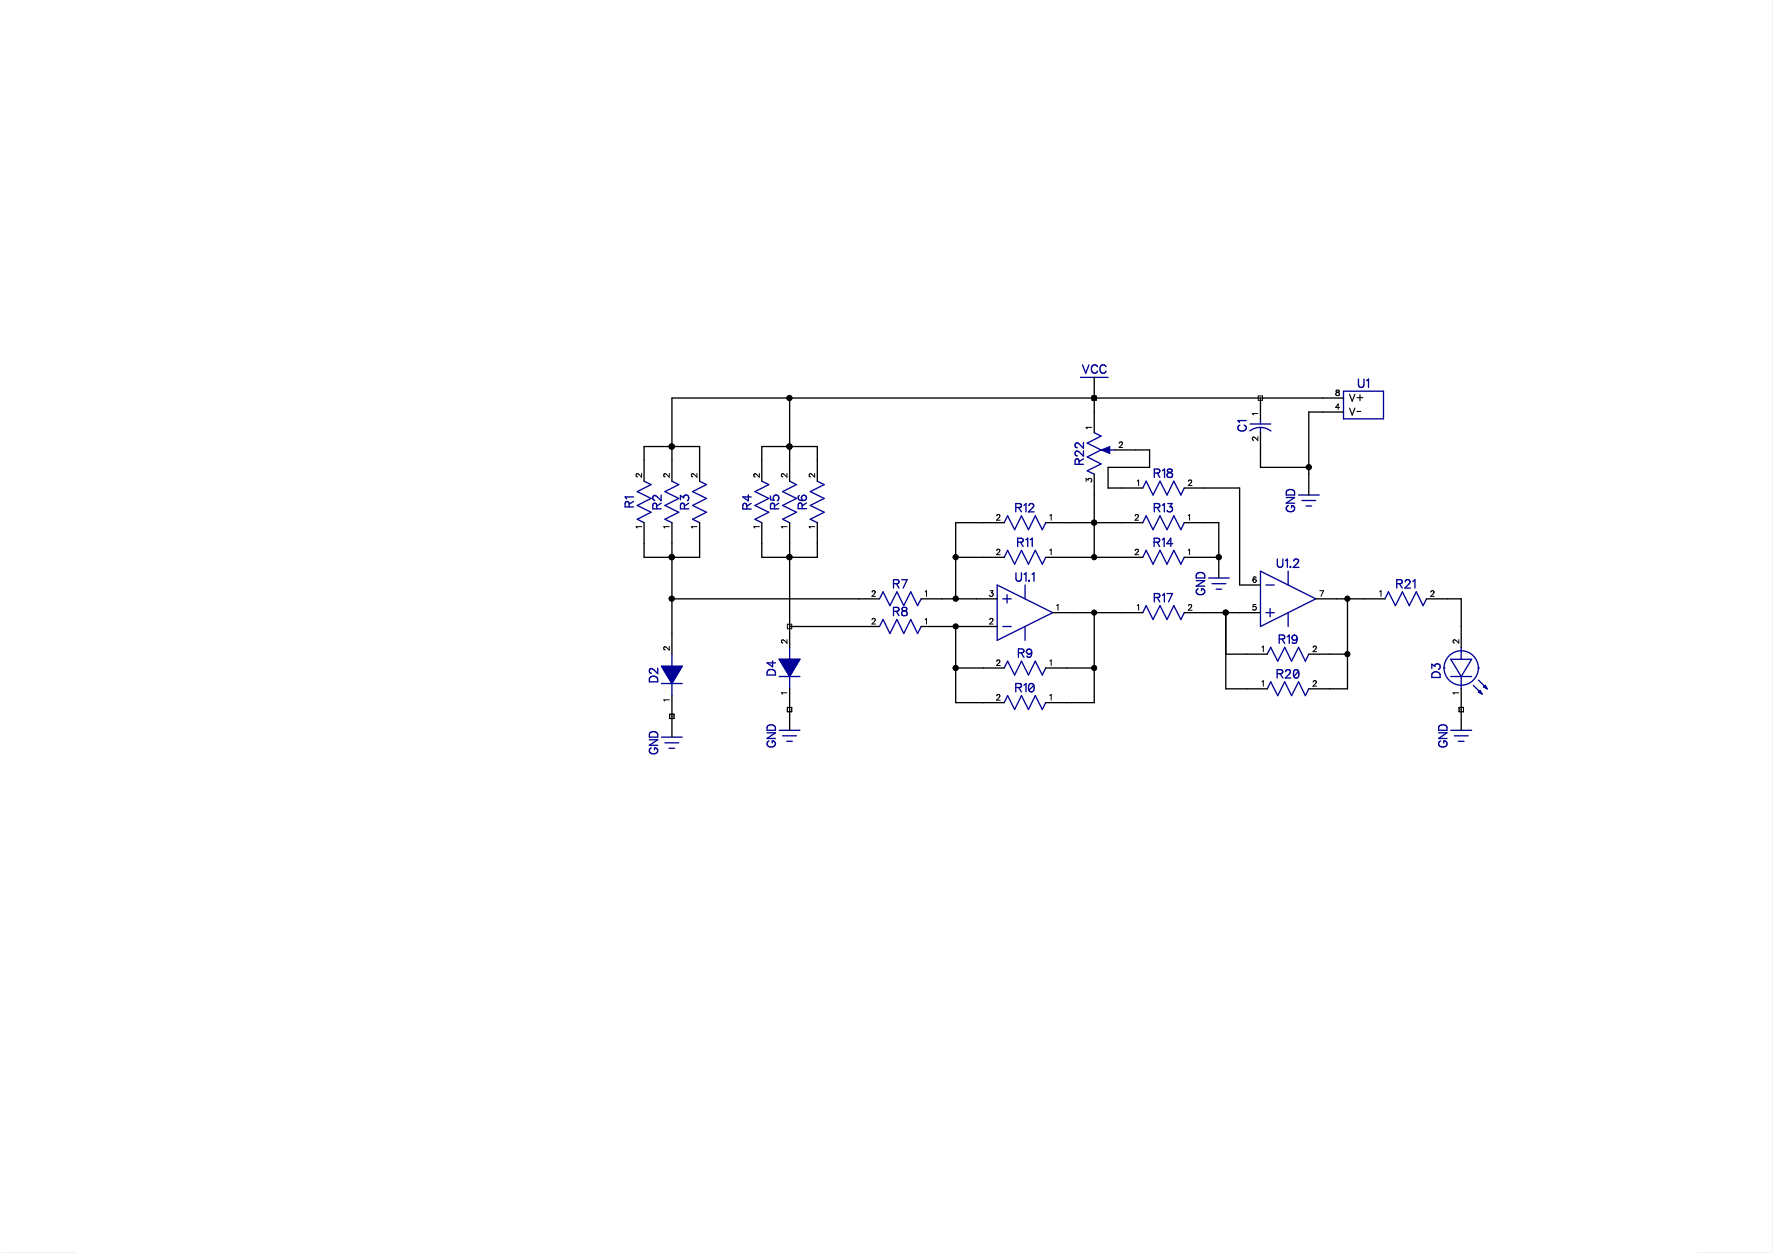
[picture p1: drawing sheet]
<svg xmlns="http://www.w3.org/2000/svg" width="297mm" height="210mm" viewBox="0 0 297 210" stroke-linecap="round" stroke-linejoin="round" font-family="sans-serif">
<g fill="#000" stroke="#000" stroke-width=".17">
<path d="M0 0h297v209.9h-297z"/>
<circle cx="112.5" cy="74.8" r=".44"/>
<circle cx="132.3" cy="66.7" r=".44"/>
<circle cx="132.3" cy="74.8" r=".44"/>
<circle cx="183.3" cy="66.7" r=".44"/>
<circle cx="219.3" cy="78.3" r=".44"/>
<circle cx="112.5" cy="93.3" r=".44"/>
<circle cx="132.3" cy="93.3" r=".44"/>
<circle cx="160.1" cy="93.3" r=".44"/>
<circle cx="183.3" cy="87.5" r=".43"/>
<circle cx="183.3" cy="93.3" r=".44"/>
<circle cx="204.2" cy="93.3" r=".44"/>
<circle cx="112.5" cy="100.3" r=".44"/>
<circle cx="160.1" cy="104.9" r=".44"/>
<circle cx="160.1" cy="111.9" r=".44"/>
<circle cx="160.1" cy="100.3" r=".44"/>
<circle cx="183.3" cy="102.6" r=".43"/>
<circle cx="183.3" cy="111.9" r=".44"/>
<circle cx="205.3" cy="102.6" r=".43"/>
<circle cx="225.7" cy="109.6" r=".44"/>
<circle cx="225.7" cy="100.3" r=".44"/>
</g>
<g fill="#fff" stroke="#fff" stroke-width=".17">
<path d="M0 0h297v209.9h-297z"/>
<path d="M12.9 0h271.2v209.9h-271.2z"/>
</g>
<g fill="none" stroke="#000" stroke-width=".22">
<path d="M132.3 66.7h.1M132.3 66.7v13.9M183.3 63.2v9.3M183.3 79.4v14M186.8 75.4h5.8v2.9h-7v3.5h5.9M211.2 72.5v5.8h8.1M211.2 66.7v3.5M225.1 66.7h-112.5v13.9M225.1 69h-5.8v13.9M107.9 80.6v-5.8h9.3v5.8M107.9 87.6v5.8h9.3v-5.8M112.6 87.6v22"/>
<path d="M127.6 80.6v-5.8h9.3v5.8M127.6 87.6v5.8h9.3v-5.8M132.3 87.6v20.8M160.1 93.4h8.1M168.2 87.6h-8.1v12.7M175.2 93.4h16.3M175.2 87.6h16.3M198.4 93.4h5.8M198.4 87.6h5.8v9.2M198.4 81.8h9.3v16.2h3.5M112.6 100.3h.1M112.6 116.5v7"/>
<path d="M112.6 100.3h34.7M132.3 115.4v6.9M132.3 105h15M154.3 100.3h12.8M154.3 105h12.8M160.1 100.3h.1M160.1 105v12.7h8.1M160.1 111.9h8.1M175.2 111.9h8.1M176.4 102.6h15.1M183.3 102.6v15.1h-8.1M198.4 102.6h12.8"/>
<path d="M205.4 109.6h6.9M205.4 102.6v12.8h6.9M219.3 109.6h6.4M220.4 100.3h11.6M225.7 100.3v15.1h-6.4M239 100.3h5.8v8.1M244.8 115.4v6.9"/>
</g>
<g fill="none" stroke="#000096" stroke-width=".22">
<path d="M180.8 77.8l-.1-.8-.2-.1h-.3l-.1 .3v.6h1.4M181 63.2h4.6M181.4 61.1l.5 1.4 .5-1.4M181.5 74.1v1l-.8-.8-.3-.1-.2 .1-.1 .4 .4 .3M181.5 75.5v.9l-.7-.6-.4-.2-.2 .1-.1 .4 .4 .3M181.5 76.9l-.7 .4M183.3 72.5l1.2 .6-2.4 1.1 2.4 1.2M183.9 61.4a.58 .58 0 0 0-.8-.2 .58 .58 0 0 0-.3 .8 .52 .52 0 0 0 .5 .5 .52 .52 0 0 0 .6-.3M184.5 75.4l-2.4 1.1 2.4 1.2-2.4 1.2 1.2 .5M184.5 75.4h2.3M185.3 61.4a.58 .58 0 0 0-.8-.2 .58 .58 0 0 0-.2 .8 .52 .52 0 0 0 .4 .5 .52 .52 0 0 0 .6-.3M193.4 79.2h.8l.1-.2-.1-.3-.2-.1h-.6v1.4"/>
<path d="M193.9 79.2l.4 .8M194.8 78.8l.3-.2v1.4M195.6 78.6a.27 .27 0 0 0 .2 .5l.4 .1a.39 .39 0 0 1 .2 .5 .39 .39 0 0 1-.3 .3h-.2a.4 .4 0 0 1-.4-.5 .4 .4 0 0 1 .4-.3l.3-.1a.27 .27 0 0 0 .1-.5zM207.7 71.2a.48 .48 0 0 0-.2 .7 .75 .75 0 0 0 .8 .3 .75 .75 0 0 0 .5-.7l-.4-.3M208.8 70.5h-1.4l.2 .3M209.4 72.2a2.9 2.9 0 0 1 3.5 0M209.4 71h3.5M211.2 70.2v.8M211.2 71.6v.9M225.1 65.5h6.7v4.7h-6.7zM227.6 63.5v1a.46 .46 0 0 0 .5 .4 .46 .46 0 0 0 .4-.4v-1M229 63.8l.3-.3v1.4"/>
<path d="M105.4 84.9l-.1-.8-.2-.1-.2 .1-.2 .2v.6h1.4M106.1 84l-.7 .5M106.1 83.2h-1.4l.3 .4M107.9 80.6l1.2 .6-2.3 1.2 2.3 1.1-2.3 1.2 2.3 1.1-2.3 1.2 1.1 .6M110 85.2v-.8l-.3-.1-.2 .1-.1 .2v.6h1.4M110.8 82.9v1l-.7-.7-.5-.2-.2 .3v.2l.3 .3M110.8 84.3l-.8 .5M112.6 80.6l1.1 .6-2.3 1.2 2.3 1.1-2.3 1.2 2.3 1.1-2.3 1.2 1.2 .6M114 83.7v-.7l.5 .4a.47 .47 0 0 1 .7-.4 .47 .47 0 0 1 .1 .7l-.2 .2M114.7 85.2l-.1-.8-.2-.1-.3 .1-.1 .2v.6h1.4M115.4 84.3l-.7 .5M117.2 80.6l1.2 .6-2.4 1.2 2.4 1.1-2.4 1.2 2.4 1.1-2.4 1.2 1.2 .6"/>
<path d="M125.1 85.3v-.8l-.3-.2-.2 .1-.2 .3v.6h1.4M125.4 82.9v1l-1-.7h1.4M125.8 84.3l-.7 .5M127.6 80.6l1.2 .6-2.3 1.2 2.3 1.1-2.3 1.2 2.3 1.1-2.3 1.2 1.1 .6M129.1 83.1v.6l.6 .1a.5 .5 0 0 1 0-.7 .5 .5 0 0 1 .7 0 .5 .5 0 0 1-.2 .8M129.8 85.2l-.1-.8-.2-.1-.3 .1-.1 .2v.6h1.4M130.5 84.3l-.7 .5M132.3 80.6l1.1 .6-2.3 1.2 2.3 1.1-2.3 1.2 2.3 1.1-2.3 1.2 1.2 .6M133.9 83a.43 .43 0 0 0 .1 .8h.6M134.4 85.2l-.1-.8-.2-.1h-.3l-.1 .3v.6h1.4M135.1 84.3l-.7 .4M136.9 80.6l1.2 .6-2.3 1.2 2.3 1.1-2.3 1.2 2.3 1.1-2.3 1.2 1.1 .6"/>
<path d="M149.7 97.8l.8-.1 .1-.2v-.3l-.3-.1h-.6v1.4M150.2 97.8l.4 .7M151.1 97.1h.9l-.7 1.4M167.1 98l9.3 4.6-9.3 4.7zM168.2 93.4l.6-1.2 1.2 2.3 1.1-2.3 1.2 2.3 1.1-2.3 1.2 2.3 .6-1.1M168.2 87.6l.6-1.2 1.2 2.3 1.1-2.3 1.2 2.3 1.1-2.3 1.2 2.3 .6-1.1M168.7 99.6v1.4M170.2 85h.8l.1-.4-.1-.2h-.8v1.3M170.2 96v1a.46 .46 0 0 0 .5 .4 .46 .46 0 0 0 .4-.4v-1M170.5 90.8h.8l.1-.2v-.3l-.3-.1h-.6v1.4M170.7 85l.4 .7M171 90.8l.4 .8"/>
<path d="M171.5 84.6l.4-.2v1.3M171.6 96.2l.3-.2v1.4M171.7 98v2.3M171.9 90.4l.3-.2v1.4M172.4 84.7l.1-.3a.43 .43 0 0 1 .7 .2l-.1 .3-.8 .8h1M172.4 97.2v.2zM172.6 90.4l.3-.2v1.4M172.9 96.2l.3-.2v1.4M191.5 87.6l.5-1.2 1.2 2.3 1.1-2.3 1.2 2.3 1.2-2.3 1.1 2.3 .6-1.1M191.5 93.4l.5-1.2 1.2 2.3 1.1-2.3 1.2 2.3 1.2-2.3 1.1 2.3 .6-1.1M191.5 81.8l.5-1.2 1.2 2.3 1.1-2.3 1.2 2.3 1.2-2.3 1.1 2.3 .6-1.1M193.4 90.8h.8l.1-.2-.1-.3-.2-.1h-.6v1.4"/>
<path d="M193.4 85h.8l.1-.4-.3-.2h-.6v1.3M193.8 90.8l.5 .8M193.9 85l.4 .7M194.7 90.4l.3-.2v1.4M194.8 84.6l.3-.2v1.3M194.8 99.7l.3-.3v1.4M195.5 99.4h.9l-.6 1.4M195.6 84.4h.8l-.4 .5a.46 .46 0 0 1 .3 .7 .46 .46 0 0 1-.8-.1M196.5 91.1h-1l.7-.9v1.4M200.4 97.3h1.4l-1.4 .9h1.4M200.5 96.2a.77 .77 0 0 1 .9-.2 .77 .77 0 0 1 .4 .8h-1.4zM200.8 98.6a.48 .48 0 0 0-.3 .8 .75 .75 0 0 0 .8 .2 .75 .75 0 0 0 .5-.6l-.3-.4h-.2v.4"/>
<path d="M202.5 96.8h3.4M203 97.8h2.4M203.7 98.7h1M211.2 95.7l9.2 4.6-9.2 4.7zM212.1 98h1.4M214 93.7v.9a.46 .46 0 0 0 .5 .5 .46 .46 0 0 0 .4-.5v-.9M215.4 93.9l.3-.2v1.3M215.5 83.3h1.4l-1.4 1h1.4M215.6 82.3a.79 .79 0 0 1 1.3 .2v.4h-1.4zM215.8 95.7v2.3M215.8 84.7a.52 .52 0 0 0-.3 .6 .52 .52 0 0 0 .5 .4 .63 .63 0 0 0 .9-.6 .44 .44 0 0 0-.5-.4v.4M216.2 94.9v.1z"/>
<path d="M216.8 94l.1-.3h.4l.2 .1 .1 .2-.9 1h.9M217.6 82.9h3.4M218.1 83.8h2.3M218.8 84.8h.9M234 97.8l.8-.1 .1-.2v-.3l-.3-.1h-.6v1.4M234.4 97.8l.5 .7M235.4 97.5l.3-.4 .4 .1 .1 .2-.2 .4-.6 .7h.9M236.7 97.4l.4-.3v1.4M109 113.4a.76 .76 0 0 1 1.2 .3v.5h-1.4v-.5zM110.2 111.9v1l-.7-.7-.5-.2-.1 .1-.1 .4 .3 .3M110.8 114.5h3.5M110.8 111.6h3.5l-1.7 2.9z"/>
<path d="M112.6 109.6v2M112.6 114.5v2M128.7 112.3a.76 .76 0 0 1 .9-.1 .76 .76 0 0 1 .3 .9h-1.4v-.5zM129.4 110.7v1l-.9-.7h1.4M130.5 113.3h3.5M130.5 110.4h3.5l-1.7 2.9zM132.3 108.4v2M132.3 113.3v2.1M147.3 100.3l.6-1.2 1.2 2.4 1.2-2.4 1.1 2.4 1.2-2.4 1.1 2.4 .6-1.2M147.3 105l.6-1.2 1.2 2.3 1.2-2.3 1.1 2.3 1.2-2.3 1.1 2.3 .6-1.1M149.7 102.4l.8-.1 .1-.1v-.3l-.3-.2h-.6v1.4M150.2 102.4l.4 .7"/>
<path d="M151.2 101.8l-.1 .3 .2 .2a.56 .56 0 0 1 .7 .6l-.1 .2h-.5a.4 .4 0 0 1-.4-.4 .4 .4 0 0 1 .4-.4l.5-.1v-.2a.5 .5 0 0 0-.7-.2zM168 100.3h1.4M168 105h1.4M168.2 111.9l.6-1.1 1.2 2.3 1.1-2.3 1.2 2.3 1.1-2.3 1.2 2.3 .6-1.2M168.2 117.7l.6-1.2 1.2 2.4 1.1-2.4 1.2 2.4 1.1-2.4 1.2 2.4 .6-1.2M170.2 115.2l.8-.1 .1-.2v-.3l-.3-.1h-.6v1.4M170.6 109.4l.8-.1 .1-.3-.3-.3h-.6v1.4M170.7 115.2l.4 .7M171.1 109.4l.4 .7M171.5 114.8l.4-.3v1.4M171.7 105v2.3M172.8 109.2a.68 .68 0 0 1-.5 .9l-.3-.2"/>
<path d="M173.2 114.8l-.2-.2-.3-.1a.77 .77 0 0 0-.3 1.1M173.2 114.8a.69 .69 0 0 1-.5 1.1l-.3-.3M173.2 114.8l-.8 .8M191.5 102.6l.5-1.1 1.2 2.3 1.1-2.3 1.2 2.3 1.2-2.3 1.1 2.3 .6-1.2M193.4 100.1l.8-.1 .1-.2-.1-.2-.2-.2h-.6v1.4M193.9 100.1l.4 .7M212.1 102.6h1.4M212.3 109.6l.6-1.2 1.2 2.4 1.1-2.4 1.2 2.4 1.2-2.4 1.1 2.4 .6-1.2M212.3 115.4l.6-1.2 1.2 2.3 1.1-2.3 1.2 2.3 1.2-2.3 1.1 2.3 .6-1.1M212.8 101.9v1.4M214 112.9l.8-.1a.3 .3 0 0 0 .1-.3 .3 .3 0 0 0-.1-.2l-.8-.1v1.4M214.3 107h.8l.1-.2-.1-.4h-.8v1.4"/>
<path d="M214.4 112.9l.5 .7M214.8 107l.4 .8M215.4 112.5l.1-.2 .2-.1 .4 .1 .1 .1-.2 .5-.7 .7h1M215.7 106.7l.3-.3v1.4M215.8 102.6v2.4M217.3 106.9a.64 .64 0 0 1-.5 .9l-.3-.2M217.6 112.4a.43 .43 0 0 0-.4-.2 .43 .43 0 0 0-.4 .2v.9M217.6 112.4a.94 .94 0 0 1-.4 1.2l-.3-.1-.1-.2M217.6 112.4l-.8 .9M232 100.3l.6-1.2 1.2 2.4 1.2-2.4 1.1 2.4 1.2-2.4 1.1 2.4 .6-1.2M239.9 112v-.7l.5 .3a.46 .46 0 0 1 .7-.3 .46 .46 0 0 1-.1 .8M239.9 112.8a.77 .77 0 0 1 1.4 .2v.5h-1.4z"/>
<path d="M241.9 111.9h.1M243.1 113.3h3.4M243.1 110.4h3.4l-1.7 2.9zM244.8 108.4v2M244.8 113.3v2.1M246.8 114.8l1.5 1.5M247.7 111.9h.1M247.7 113.9l1.5 1.5M247.7 116l.3-.3 .3 .6zM248.5 115.1l.4-.3 .3 .6zM108.8 123.9h1.4l-1.4 1h1.4M109 122.7a.76 .76 0 0 1 .9 0 .76 .76 0 0 1 .3 .8h-1.4v-.5z"/>
<path d="M109.1 125.3a.48 .48 0 0 0-.2 .7 .75 .75 0 0 0 .8 .3 .75 .75 0 0 0 .5-.7l-.4-.3h-.1v.3M110.8 123.5h3.5M111.4 124.4h2.3M112.1 125.4h.9M128.5 122.8h1.4l-1.4 .9h1.4M128.7 121.5l.3-.1 .7 .1 .2 .4v.4h-1.4v-.4zM128.8 124.1a.52 .52 0 0 0-.3 .6 .52 .52 0 0 0 .5 .4 .66 .66 0 0 0 .9-.6l-.3-.4h-.2v.4M130.5 122.3h3.5M131.1 123.3h2.3M131.8 124.2h.9M241 122.8h1.4l-1.4 .9h1.4M241.2 121.5l.4-.1 .6 .1 .2 .4v.4h-1.4v-.4z"/>
<path d="M241.4 124.1a.52 .52 0 0 0-.4 .6 .52 .52 0 0 0 .6 .4 .57 .57 0 0 0 .7-.2 .57 .57 0 0 0-.2-.8h-.2v.4M243.1 122.3h3.4M243.7 123.3h2.3M244.3 124.2h1"/>
<circle cx="134.7" cy="83.4" r=".43"/>
<circle cx="172.4" cy="109.2" r=".43"/>
<circle cx="216.9" cy="106.8" r=".43"/>
<circle cx="244.8" cy="111.9" r="2.88"/>
</g>
<g fill="#000096" stroke="#000096" stroke-width=".17">
<path d="M110.8 111.6h3.5l-1.7 2.9z"/>
<path d="M130.5 110.4h3.5l-1.7 2.9z"/>
<path d="M184.5 75.4l1.4-.6v1.2z"/>
</g>
<g fill="none" stroke="#000" stroke-width=".17">
<path d="M107.5 79.3v.6l-.8-.6-.1 .4 .2 .2M112.1 79.3v.6l-.7-.6-.2 .4 .2 .2M116.8 79.3v.6l-.8-.6-.1 .1-.1 .3 .3 .2M127.2 79.3v.6l-.8-.6-.1 .4 .2 .2M131.1 79.9h.1M131.8 79.3v.6l-.6-.6-.3 .2 .1 .3 .1 .1M136.5 79.3v.6l-.7-.6-.2 .2v.3l.2 .1M182.9 71.6h-.9l.1 .2M182.9 66.3h.8v.8h-.8zM187.5 74.3a.27 .27 0 0 1 .3-.3 .27 .27 0 0 1 .3 .3l-.6 .7h.6M210.7 73.2v.6l-.7-.6-.2 .1v.3l.2 .2M210.7 69.3h-.9l.2 .2"/>
<path d="M210.8 66.3h.7v.8h-.7zM223.9 65.4v.3a.34 .34 0 0 1 .4 .1 .34 .34 0 0 1-.1 .5l-.3-.1a.38 .38 0 0 1 0-.4 .38 .38 0 0 1 .4-.1v-.3zM224.4 68.3h-.7l.5-.6v.9M107.5 88.2h-.9l.1 .2M112.1 88.2h-.9l.2 .2M116.8 88.2h-1l.2 .2M127.2 88.2h-.9l.1 .2M131.8 88.2h-.9l.2 .2M136.5 88.2h-.9l.2 .2M146.1 99.2a.27 .27 0 0 1 .3-.3 .27 .27 0 0 1 .2 .3l-.5 .7h.6M155 99.1l.2-.1v.9M165.9 99h.5l-.3 .3a.31 .31 0 0 1 .2 .5 .31 .31 0 0 1-.5-.1"/>
<path d="M167 86.4l.2-.2h.2l.1 .3-.6 .6h.7M167 92.2l.2-.2h.2l.1 .2-.6 .7h.7M175.9 86.4l.2-.2v.9M175.9 92.2l.2-.2v.9M182 80.6v-.4l.3 .2a.31 .31 0 0 1 .4-.3 .31 .31 0 0 1 .2 .4l-.2 .2M190.2 92.2a.27 .27 0 0 1 .3-.2 .27 .27 0 0 1 .2 .3l-.5 .6h.6M190.2 86.4a.28 .28 0 0 1 .4-.2 .28 .28 0 0 1 0 .5l-.4 .4h.6M190.5 80.6l.3-.2v.9M199.1 86.4l.2-.2v.9M199.1 92.2l.2-.2v.9M199.1 80.6l.2-.2 .3 .1v.1v.2l-.5 .5h.6M210.4 96.8l-.2-.2a.53 .53 0 0 0-.3 .7"/>
<path d="M221.1 99h.6l-.4 .9M231.1 99.1l.3-.1v.9M239.7 99.2a.27 .27 0 0 1 .3-.3 .27 .27 0 0 1 .3 .3l-.6 .7h.6M112.1 117.2h-.9l.2 .3M112.1 108.3v.6l-.5-.5-.2-.1-.2 .1v.3l.2 .2M112.2 119.6h.7v.8h-.7zM131.1 107.7h.1M131.8 116.1h-.9l.2 .2M131.8 107.1v.6l-.6-.5a.27 .27 0 0 0-.3 .2 .27 .27 0 0 0 .2 .3M131.9 118.5h.7v.7h-.7zM131.9 104.6h.7v.7h-.7zM146.1 103.8h.1"/>
<path d="M146.1 103.8a.28 .28 0 0 1 .4-.2 .28 .28 0 0 1 0 .5l-.4 .4h.6M155 103.8l.2-.2v.9M165.8 103.8a.28 .28 0 0 1 .5-.2 .28 .28 0 0 1-.1 .5l-.4 .4h.6M165.8 103.8h.1M167 110.8l.2-.2h.2l.1 .1v.2l-.6 .6h.7M167 116.6l.2-.3h.2l.1 .3-.6 .7h.7M175.9 110.7l.2-.1v.9M175.9 116.5l.2-.2v1M177 101.5l.3-.2v.9M190.5 101.5l.3-.2v.9M199.1 101.5l.2-.2h.2l.1 .3-.5 .6h.6M210.4 101.3h-.4l-.1 .4a.33 .33 0 0 1 .6 .1 .33 .33 0 0 1-.4 .4l-.2-.2"/>
<path d="M211.4 108.4l.2-.2v1M211.4 114.2l.2-.2v.9M220 108.4a.27 .27 0 0 1 .3-.2 .27 .27 0 0 1 .2 .3l-.5 .7h.6M220 114.3a.27 .27 0 0 1 .3-.3 .27 .27 0 0 1 .2 .3l-.5 .6h.6M243.6 107.7h.1M244.4 116.1h-1l.2 .2M244.4 107.1v.6l-.5-.4a.28 .28 0 0 0-.4 0 .28 .28 0 0 0 .1 .4M244.5 118.5h.7v.7h-.7z"/>
<circle cx="210.2" cy="97.3" r=".29"/>
</g>
<path d="M226.1 66l.4 1.2 .5-1.2M226.1 68.4l.4 1.1 .5-1.1M227.3 66.6h1M227.3 68.9h.7M227.8 66.1v1" fill="none" stroke="#000" stroke-width=".19"/>
<g font-size="2.5">
<text x="181.3" y="62.9">VCC</text>
<text x="227.5" y="65.3">U1</text>
<text x="181.9" y="77.9" transform="rotate(-90 181.9 77.9)">R22</text>
<text x="209.2" y="72.3" transform="rotate(-90 209.2 72.3)">C1</text>
<text x="193.3" y="80.4">R18</text>
<text x="106.5" y="85" transform="rotate(-90 106.5 85)">R1</text>
<text x="111.2" y="85.3" transform="rotate(-90 111.2 85.3)">R2</text>
<text x="115.8" y="85.3" transform="rotate(-90 115.8 85.3)">R3</text>
<text x="126.3" y="85.4" transform="rotate(-90 126.3 85.4)">R4</text>
<text x="130.9" y="85.3" transform="rotate(-90 130.9 85.3)">R5</text>
<text x="135.5" y="85.3" transform="rotate(-90 135.5 85.3)">R6</text>
<text x="170.1" y="86.2">R12</text>
<text x="193.3" y="86.2">R13</text>
<text x="217.3" y="85.8" transform="rotate(-90 217.3 85.8)">GND</text>
<text x="170.4" y="92">R11</text>
<text x="193.3" y="92">R14</text>
<text x="213.9" y="95.5">U1.2</text>
<text x="149.6" y="98.9">R7</text>
<text x="170.1" y="97.8">U1.1</text>
<text x="193.3" y="101.3">R17</text>
<text x="202.2" y="99.7" transform="rotate(-90 202.2 99.7)">GND</text>
<text x="233.9" y="98.9">R21</text>
<text x="149.6" y="103.6">R8</text>
<text x="130.3" y="113.2" transform="rotate(-90 130.3 113.2)">D4</text>
<text x="170.5" y="110.5">R9</text>
<text x="214.2" y="108.2">R19</text>
<text x="241.7" y="113.6" transform="rotate(-90 241.7 113.6)">D3</text>
<text x="110.6" y="114.3" transform="rotate(-90 110.6 114.3)">D2</text>
<text x="170.1" y="116.3">R10</text>
<text x="213.9" y="114">R20</text>
<text x="130.3" y="125.2" transform="rotate(-90 130.3 125.2)">GND</text>
<text x="242.8" y="125.2" transform="rotate(-90 242.8 125.2)">GND</text>
<text x="110.6" y="126.4" transform="rotate(-90 110.6 126.4)">GND</text>
</g>
<g font-size="2.1">
<text x="226" y="67.6">V+</text>
<text x="226" y="69.9">V-</text>
</g>
<g font-size="1.7">
<text x="183.2" y="71.9" transform="rotate(-90 183.2 71.9)">1</text>
<text x="211" y="69.6" transform="rotate(-90 211 69.6)">1</text>
<text x="223.7" y="68.9">4</text>
<text x="223.7" y="66.6">8</text>
<text x="187.4" y="75.3">2</text>
<text x="211" y="73.9" transform="rotate(-90 211 73.9)">2</text>
<text x="107.8" y="80" transform="rotate(-90 107.8 80)">2</text>
<text x="112.4" y="80" transform="rotate(-90 112.4 80)">2</text>
<text x="117.1" y="80" transform="rotate(-90 117.1 80)">2</text>
<text x="127.5" y="80" transform="rotate(-90 127.5 80)">2</text>
<text x="132.1" y="80" transform="rotate(-90 132.1 80)">2</text>
<text x="136.8" y="80" transform="rotate(-90 136.8 80)">2</text>
<text x="183.2" y="80.8" transform="rotate(-90 183.2 80.8)">3</text>
<text x="190.5" y="81.6">1</text>
<text x="199" y="81.6">2</text>
<text x="107.8" y="88.5" transform="rotate(-90 107.8 88.5)">1</text>
<text x="112.4" y="88.5" transform="rotate(-90 112.4 88.5)">1</text>
<text x="117.1" y="88.5" transform="rotate(-90 117.1 88.5)">1</text>
<text x="127.5" y="88.5" transform="rotate(-90 127.5 88.5)">1</text>
<text x="132.1" y="88.5" transform="rotate(-90 132.1 88.5)">1</text>
<text x="136.8" y="88.5" transform="rotate(-90 136.8 88.5)">1</text>
<text x="166.9" y="87.4">2</text>
<text x="175.8" y="87.4">1</text>
<text x="190.1" y="87.4">2</text>
<text x="199" y="87.4">1</text>
<text x="166.9" y="93.2">2</text>
<text x="175.8" y="93.2">1</text>
<text x="190.1" y="93.2">2</text>
<text x="199" y="93.2">1</text>
<text x="146" y="100.2">2</text>
<text x="154.9" y="100.2">1</text>
<text x="165.7" y="100.2">3</text>
<text x="209.8" y="97.9">6</text>
<text x="221.1" y="100.2">7</text>
<text x="231.1" y="100.2">1</text>
<text x="239.6" y="100.2">2</text>
<text x="132.1" y="107.8" transform="rotate(-90 132.1 107.8)">2</text>
<text x="146" y="104.8">2</text>
<text x="154.9" y="104.8">1</text>
<text x="165.7" y="104.8">2</text>
<text x="177" y="102.5">1</text>
<text x="190.5" y="102.5">1</text>
<text x="199" y="102.5">2</text>
<text x="209.8" y="102.5">5</text>
<text x="244.7" y="107.8" transform="rotate(-90 244.7 107.8)">2</text>
<text x="112.4" y="109" transform="rotate(-90 112.4 109)">2</text>
<text x="166.9" y="111.8">2</text>
<text x="175.8" y="111.8">1</text>
<text x="211.4" y="109.5">1</text>
<text x="219.9" y="109.5">2</text>
<text x="112.4" y="117.5" transform="rotate(-90 112.4 117.5)">1</text>
<text x="132.1" y="116.4" transform="rotate(-90 132.1 116.4)">1</text>
<text x="166.9" y="117.6">2</text>
<text x="175.8" y="117.6">1</text>
<text x="211.4" y="115.3">1</text>
<text x="219.9" y="115.3">2</text>
<text x="244.7" y="116.4" transform="rotate(-90 244.7 116.4)">1</text>
</g>
</svg>
